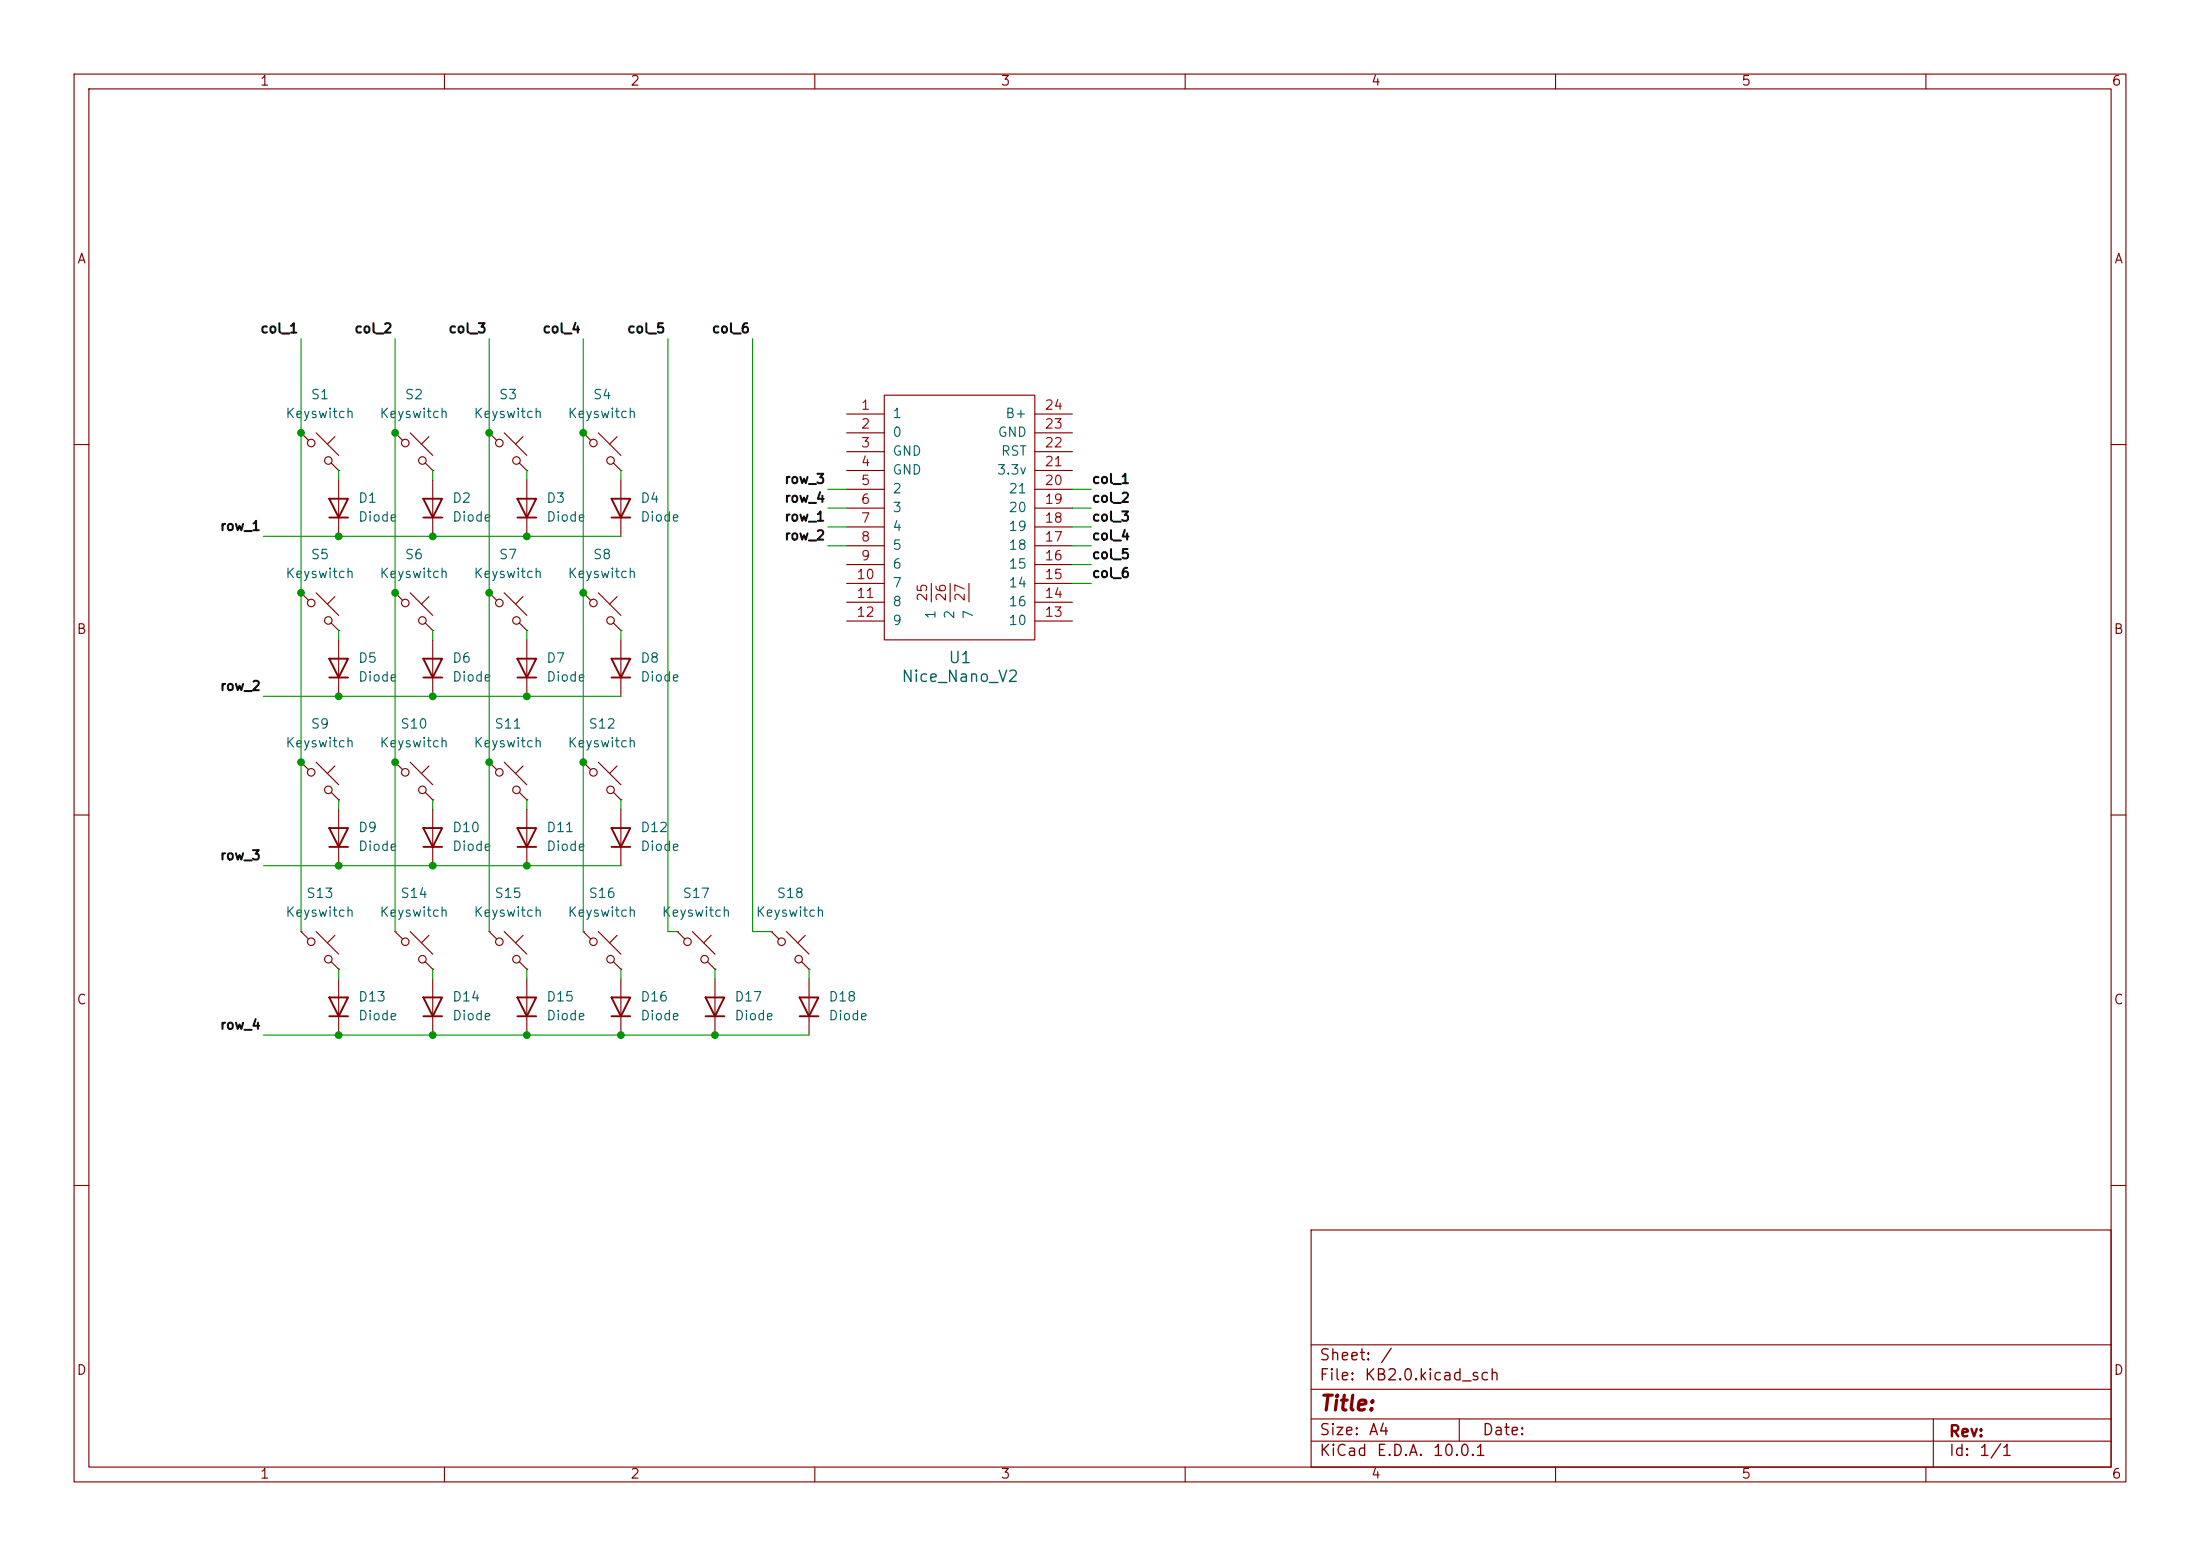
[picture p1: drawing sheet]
<svg xmlns="http://www.w3.org/2000/svg" width="297mm" height="210mm" viewBox="0 0 297 210" stroke-linecap="round" stroke-linejoin="round" font-family="sans-serif">
<g fill="none" stroke="#840000" stroke-width=".15">
<path d="M10 10h277v190h-277zM12 12h273v186h-273zM60 10v2M110 10v2M160 10v2M210 10v2M260 10v2M40.6 58.4l1.1 1M40.6 58.4h.1M42.7 58.4l3 3.1M45.2 58.9l-1 1M53.3 58.4l1.1 1"/>
<path d="M53.3 58.4h.1M55.4 58.4l3 3.1M57.9 58.9l-1 1M66 58.4l1.1 1M66 58.4h.1M68.1 58.4l3 3.1M70.6 58.9l-1 1M78.7 58.4l1.1 1M78.7 58.4h.1M80.8 58.4l3 3.1M83.3 58.9l-1 1M114.3 55.9h5.1"/>
<path d="M114.3 58.4h5.1M119.4 53.3h20.3v33.1h-20.3zM139.7 55.9h5.1M139.7 58.4h5.1M10 60h2M44.7 62.5l1 1M45.7 63.5h.1M45.7 64.8v7.6M57.4 62.5l1 1M58.4 63.5h.1M58.4 64.8v7.6M70.1 62.5l1 1"/>
<path d="M71.1 63.5h.1M71.1 64.8v7.6M82.8 62.5l1 1M83.8 63.5h.1M83.8 64.8v7.6M114.3 61h5.1M114.3 63.5h5.1M114.3 66h5.1M114.3 68.6h5.1M114.3 71.1h5.1M114.3 73.7h5.1M114.3 76.2h5.1"/>
<path d="M114.3 78.7h5.1M125.7 78.7v2.5M128.3 78.7v2.5M130.8 78.7v2.5M139.7 61h5.1M139.7 63.5h5.1M139.7 66h5.1M139.7 68.6h5.1M139.7 71.1h5.1M139.7 73.7h5.1M139.7 76.2h5.1M139.7 78.7h5.1"/>
<path d="M285 60h2M40.6 80l1.1 1M40.6 80h.1M42.7 80l3 3.1M44.7 84.1l1 1M45.2 80.5l-1 1M45.7 85.1h.1M45.7 86.4v7.6M53.3 80l1.1 1M53.3 80h.1M55.4 80l3 3.1M57.4 84.1l1 1"/>
<path d="M57.9 80.5l-1 1M58.4 85.1h.1M58.4 86.4v7.6M66 80l1.1 1M66 80h.1M68.1 80l3 3.1M70.1 84.1l1 1M70.6 80.5l-1 1M71.1 85.1h.1M71.1 86.4v7.6M78.7 80l1.1 1M78.7 80h.1"/>
<path d="M80.8 80l3 3.1M82.8 84.1l1 1M83.3 80.5l-1 1M83.8 85.1h.1M83.8 86.4v7.6M114.3 81.3h5.1M114.3 83.8h5.1M139.7 81.3h5.1M139.7 83.8h5.1M10 110h2M40.6 102.9l1.1 1M40.6 102.9h.1"/>
<path d="M42.7 102.9l3 3M44.7 106.9l1 1.1M45.2 103.4l-1 1M45.7 108h.1M45.7 109.2v7.6M53.3 102.9l1.1 1M53.3 102.9h.1M55.4 102.9l3 3M57.4 106.9l1 1.1M57.9 103.4l-1 1M58.4 108h.1M58.4 109.2v7.6"/>
<path d="M66 102.9l1.1 1M66 102.9h.1M68.1 102.9l3 3M70.1 106.9l1 1.1M70.6 103.4l-1 1M71.1 108h.1M71.1 109.2v7.6M78.7 102.9l1.1 1M78.7 102.9h.1M80.8 102.9l3 3M82.8 106.9l1 1.1M83.3 103.4l-1 1"/>
<path d="M83.8 108h.1M83.8 109.2v7.6M285 110h2M40.6 125.7l1.1 1M40.6 125.7h.1M42.7 125.7l3 3.1M44.7 129.8l1 1M45.2 126.2l-1 1.1M45.7 130.8h.1M45.7 132.1v7.6M53.3 125.7l1.1 1M53.3 125.7h.1"/>
<path d="M55.4 125.7l3 3.1M57.4 129.8l1 1M57.9 126.2l-1 1.1M58.4 130.8h.1M58.4 132.1v7.6M66 125.7l1.1 1M66 125.7h.1M68.1 125.7l3 3.1M70.1 129.8l1 1M70.6 126.2l-1 1.1M71.1 130.8h.1M71.1 132.1v7.6"/>
<path d="M78.7 125.7l1.1 1M78.7 125.7h.1M80.8 125.7l3 3.1M82.8 129.8l1 1M83.3 126.2l-1 1.1M83.8 130.8h.1M83.8 132.1v7.6M91.4 125.7l1.1 1M91.4 125.7h.1M93.5 125.7l3 3.1M95.5 129.8l1 1M96 126.2l-1 1.1"/>
<path d="M96.5 130.8h.1M96.5 132.1v7.6M104.1 125.7l1.1 1M104.1 125.7h.1M106.2 125.7l3 3.1M108.2 129.8l1 1M108.7 126.2l-1 1.1M109.2 130.8h.1M109.2 132.1v7.6M10 160h2M177 166h108v32h-108zM285 160h2"/>
<path d="M60 198v2M110 198v2M160 198v2M177 194.5h108M177 191.5h108M177 187.5h108M177 181.5h108M197 191.5v3M210 198v2M260 198v2M261 191.5v6.5"/>
<circle cx="42" cy="59.8" r=".51"/>
<circle cx="54.7" cy="59.8" r=".51"/>
<circle cx="67.4" cy="59.8" r=".51"/>
<circle cx="80.1" cy="59.8" r=".51"/>
<circle cx="44.3" cy="62.2" r=".51"/>
<circle cx="57" cy="62.2" r=".51"/>
<circle cx="69.7" cy="62.2" r=".51"/>
<circle cx="82.4" cy="62.2" r=".51"/>
<circle cx="42" cy="81.4" r=".51"/>
<circle cx="44.3" cy="83.7" r=".51"/>
<circle cx="54.7" cy="81.4" r=".51"/>
<circle cx="57" cy="83.7" r=".51"/>
<circle cx="67.4" cy="81.4" r=".51"/>
<circle cx="69.7" cy="83.7" r=".51"/>
<circle cx="80.1" cy="81.4" r=".51"/>
<circle cx="82.4" cy="83.7" r=".51"/>
<circle cx="42" cy="104.2" r=".51"/>
<circle cx="44.3" cy="106.6" r=".51"/>
<circle cx="54.7" cy="104.2" r=".51"/>
<circle cx="57" cy="106.6" r=".51"/>
<circle cx="67.4" cy="104.2" r=".51"/>
<circle cx="69.7" cy="106.6" r=".51"/>
<circle cx="80.1" cy="104.2" r=".51"/>
<circle cx="82.4" cy="106.6" r=".51"/>
<circle cx="42" cy="127.1" r=".51"/>
<circle cx="44.3" cy="129.5" r=".51"/>
<circle cx="54.7" cy="127.1" r=".51"/>
<circle cx="57" cy="129.5" r=".51"/>
<circle cx="67.4" cy="127.1" r=".51"/>
<circle cx="69.7" cy="129.5" r=".51"/>
<circle cx="80.1" cy="127.1" r=".51"/>
<circle cx="82.4" cy="129.5" r=".51"/>
<circle cx="92.8" cy="127.1" r=".51"/>
<circle cx="95.1" cy="129.5" r=".51"/>
<circle cx="105.5" cy="127.1" r=".51"/>
<circle cx="107.8" cy="129.5" r=".51"/>
</g>
<g fill="none" stroke="#840000" stroke-width=".25">
<path d="M44.4 67.3h2.6l-1.3 2.6zM44.4 69.9h2.6M57.1 67.3h2.6l-1.3 2.6zM57.1 69.9h2.6M69.8 67.3h2.6l-1.3 2.6zM69.8 69.9h2.6M82.5 67.3h2.6l-1.3 2.6zM82.5 69.9h2.6M44.4 88.9h2.6l-1.3 2.5zM44.4 91.4h2.6M57.1 88.9h2.6l-1.3 2.5zM57.1 91.4h2.6"/>
<path d="M69.8 88.9h2.6l-1.3 2.5zM69.8 91.4h2.6M82.5 88.9h2.6l-1.3 2.5zM82.5 91.4h2.6M44.4 111.8h2.6l-1.3 2.5zM44.4 114.3h2.6M57.1 111.8h2.6l-1.3 2.5zM57.1 114.3h2.6M69.8 111.8h2.6l-1.3 2.5zM69.8 114.3h2.6M82.5 111.8h2.6l-1.3 2.5zM82.5 114.3h2.6"/>
<path d="M44.4 134.6h2.6l-1.3 2.6zM44.4 137.2h2.6M57.1 134.6h2.6l-1.3 2.6zM57.1 137.2h2.6M69.8 134.6h2.6l-1.3 2.6zM69.8 137.2h2.6M82.5 134.6h2.6l-1.3 2.6zM82.5 137.2h2.6M95.2 134.6h2.6l-1.3 2.6zM95.2 137.2h2.6M107.9 134.6h2.6l-1.3 2.6zM107.9 137.2h2.6"/>
</g>
<g fill="none" stroke="#009600" stroke-width=".15">
<path d="M40.6 45.7v80M53.3 45.7v80M66 45.7v80M78.7 45.7v80M90.2 45.7v80h1.2M101.6 45.7v80h2.5M35.6 72.4h48.2M45.7 63.5v1.3M58.4 63.5v1.3M71.1 63.5v1.3M83.8 63.5v1.3M111.8 73.7h2.5"/>
<path d="M111.8 71.1h2.5M111.8 68.6h2.5M111.8 66h2.5M144.8 76.2h2.5M144.8 78.7h2.5M144.8 73.7h2.5M144.8 71.1h2.5M144.8 68.6h2.5M144.8 66h2.5M35.6 94h48.2M45.7 85.1v1.3M58.4 85.1v1.3"/>
<path d="M71.1 85.1v1.3M83.8 85.1v1.3M35.6 116.8h48.2M45.7 108v1.2M58.4 108v1.2M71.1 108v1.2M83.8 108v1.2M35.6 139.7h73.6M45.7 130.8v1.3M58.4 130.8v1.3M71.1 130.8v1.3M83.8 130.8v1.3"/>
<path d="M96.5 130.8v1.3M109.2 130.8v1.3"/>
</g>
<g fill="#009600" stroke="#009600" stroke-width=".14">
<circle cx="45.7" cy="94" r=".46"/>
<circle cx="53.3" cy="102.9" r=".46"/>
<circle cx="58.4" cy="94" r=".46"/>
<circle cx="58.4" cy="116.8" r=".46"/>
<circle cx="71.1" cy="116.8" r=".46"/>
<circle cx="66" cy="102.9" r=".46"/>
<circle cx="45.7" cy="139.7" r=".46"/>
<circle cx="45.7" cy="116.8" r=".46"/>
<circle cx="40.6" cy="102.9" r=".46"/>
<circle cx="58.4" cy="139.7" r=".46"/>
<circle cx="71.1" cy="139.7" r=".46"/>
<circle cx="71.1" cy="94" r=".46"/>
<circle cx="78.7" cy="102.9" r=".46"/>
<circle cx="96.5" cy="139.7" r=".46"/>
<circle cx="83.8" cy="139.7" r=".46"/>
<circle cx="53.3" cy="80" r=".46"/>
<circle cx="40.6" cy="58.4" r=".46"/>
<circle cx="58.4" cy="72.4" r=".46"/>
<circle cx="53.3" cy="58.4" r=".46"/>
<circle cx="66" cy="58.4" r=".46"/>
<circle cx="40.6" cy="80" r=".46"/>
<circle cx="45.7" cy="72.4" r=".46"/>
<circle cx="71.1" cy="72.4" r=".46"/>
<circle cx="66" cy="80" r=".46"/>
<circle cx="78.7" cy="80" r=".46"/>
<circle cx="78.7" cy="58.4" r=".46"/>
</g>
<text font-size="2" fill="#840000" x="178" y="190.9">Title:</text>
<g font-size="1.5" fill="#006464">
<text x="127.9" y="89.9">U1</text>
<text x="121.6" y="92.4">Nice_Nano_V2</text>
</g>
<g font-size="1.5" fill="#840000">
<text x="178" y="184">Sheet:</text>
<text x="186.2" y="184">/</text>
<text x="178" y="186.7">File:</text>
<text x="184.1" y="186.7">KB2.0.kicad_sch</text>
<text x="178" y="196.9">KiCad</text>
<text x="178" y="194.1">Size:</text>
<text x="184.7" y="194.1">A4</text>
<text x="185.7" y="196.9">E.D.A.</text>
<text x="193.3" y="196.9">10.0.1</text>
<text x="200" y="194.1">Date:</text>
<text x="263" y="194.3">Rev:</text>
<text x="263" y="196.9">Id:</text>
<text x="267.1" y="196.9">1/1</text>
</g>
<g font-size="1.3" fill="#840000">
<text x="35" y="11.9">1</text>
<text x="85" y="11.9">2</text>
<text x="135" y="11.9">3</text>
<text x="185" y="11.9">4</text>
<text x="235" y="11.9">5</text>
<text x="285" y="11.9">6</text>
<text x="10.3" y="35.9">A</text>
<text x="285.3" y="35.9">A</text>
<text x="10.3" y="85.9">B</text>
<text x="285.3" y="85.9">B</text>
<text x="10.3" y="135.9">C</text>
<text x="285.3" y="135.9">C</text>
<text x="10.3" y="185.9">D</text>
<text x="285.3" y="185.9">D</text>
<text x="35" y="199.9">1</text>
<text x="85" y="199.9">2</text>
<text x="135" y="199.9">3</text>
<text x="185" y="199.9">4</text>
<text x="235" y="199.9">5</text>
<text x="285" y="199.9">6</text>
</g>
<g font-size="1.3" fill="#0f0f0f">
<text x="35.1" y="45.3">col_1</text>
<text x="47.8" y="45.3">col_2</text>
<text x="60.5" y="45.3">col_3</text>
<text x="73.2" y="45.3">col_4</text>
<text x="84.6" y="45.3">col_5</text>
<text x="96" y="45.3">col_6</text>
<text x="105.8" y="65.6">row_3</text>
<text x="147.3" y="65.6">col_1</text>
<text x="29.6" y="71.9">row_1</text>
<text x="105.8" y="70.7">row_1</text>
<text x="105.8" y="68.1">row_4</text>
<text x="147.3" y="68.1">col_2</text>
<text x="147.3" y="70.7">col_3</text>
<text x="105.8" y="73.2">row_2</text>
<text x="147.3" y="75.8">col_5</text>
<text x="147.3" y="73.2">col_4</text>
<text x="147.3" y="78.3">col_6</text>
<text x="29.6" y="93.5">row_2</text>
<text x="29.6" y="116.4">row_3</text>
<text x="29.6" y="139.3">row_4</text>
</g>
<g font-size="1.3" fill="#006464">
<text x="38.5" y="56.7">Keyswitch</text>
<text x="41.9" y="54.2">S1</text>
<text x="51.2" y="56.7">Keyswitch</text>
<text x="54.6" y="54.2">S2</text>
<text x="63.9" y="56.7">Keyswitch</text>
<text x="67.3" y="54.2">S3</text>
<text x="76.6" y="56.7">Keyswitch</text>
<text x="80" y="54.2">S4</text>
<text x="120.4" y="56.7">1</text>
<text x="120.4" y="59.3">0</text>
<text x="134.6" y="59.3">GND</text>
<text x="135.6" y="56.7">B+</text>
<text x="120.4" y="61.8">GND</text>
<text x="120.4" y="64.4">GND</text>
<text x="134.5" y="64.4">3.3v</text>
<text x="135" y="61.8">RST</text>
<text x="48.3" y="68.2">D1</text>
<text x="48.3" y="70.7">Diode</text>
<text x="61" y="68.2">D2</text>
<text x="61" y="70.7">Diode</text>
<text x="73.7" y="68.2">D3</text>
<text x="73.7" y="70.7">Diode</text>
<text x="86.4" y="68.2">D4</text>
<text x="86.4" y="70.7">Diode</text>
<text x="120.4" y="66.9">2</text>
<text x="120.4" y="69.4">3</text>
<text x="120.4" y="72">4</text>
<text x="136.1" y="72">19</text>
<text x="136.1" y="69.4">20</text>
<text x="136.1" y="66.9">21</text>
<text x="41.9" y="75.8">S5</text>
<text x="54.6" y="75.8">S6</text>
<text x="67.3" y="75.8">S7</text>
<text x="80" y="75.8">S8</text>
<text x="120.4" y="74.5">5</text>
<text x="120.4" y="77.1">6</text>
<text x="136.1" y="77.1">15</text>
<text x="136.1" y="74.5">18</text>
<text x="38.5" y="78.3">Keyswitch</text>
<text x="51.2" y="78.3">Keyswitch</text>
<text x="63.9" y="78.3">Keyswitch</text>
<text x="76.6" y="78.3">Keyswitch</text>
<text x="120.4" y="79.6">7</text>
<text x="120.4" y="82.1">8</text>
<text x="126.6" y="83.7" transform="rotate(-90 126.6 83.7)">1</text>
<text x="129.1" y="83.7" transform="rotate(-90 129.1 83.7)">2</text>
<text x="131.7" y="83.7" transform="rotate(-90 131.7 83.7)">7</text>
<text x="136.1" y="82.1">16</text>
<text x="136.1" y="79.6">14</text>
<text x="48.3" y="89.8">D5</text>
<text x="61" y="89.8">D6</text>
<text x="73.7" y="89.8">D7</text>
<text x="86.4" y="89.8">D8</text>
<text x="120.4" y="84.7">9</text>
<text x="136.1" y="84.7">10</text>
<text x="48.3" y="92.3">Diode</text>
<text x="61" y="92.3">Diode</text>
<text x="73.7" y="92.3">Diode</text>
<text x="86.4" y="92.3">Diode</text>
<text x="38.5" y="101.2">Keyswitch</text>
<text x="41.9" y="98.7">S9</text>
<text x="51.2" y="101.2">Keyswitch</text>
<text x="54" y="98.7">S10</text>
<text x="63.9" y="101.2">Keyswitch</text>
<text x="66.7" y="98.7">S11</text>
<text x="76.6" y="101.2">Keyswitch</text>
<text x="79.4" y="98.7">S12</text>
<text x="48.3" y="112.6">D9</text>
<text x="61" y="112.6">D10</text>
<text x="73.7" y="112.6">D11</text>
<text x="86.4" y="112.6">D12</text>
<text x="48.3" y="115.2">Diode</text>
<text x="61" y="115.2">Diode</text>
<text x="73.7" y="115.2">Diode</text>
<text x="86.4" y="115.2">Diode</text>
<text x="38.5" y="124.1">Keyswitch</text>
<text x="41.3" y="121.5">S13</text>
<text x="51.2" y="124.1">Keyswitch</text>
<text x="54" y="121.5">S14</text>
<text x="63.9" y="124.1">Keyswitch</text>
<text x="66.7" y="121.5">S15</text>
<text x="76.6" y="124.1">Keyswitch</text>
<text x="79.4" y="121.5">S16</text>
<text x="89.3" y="124.1">Keyswitch</text>
<text x="92.1" y="121.5">S17</text>
<text x="102" y="124.1">Keyswitch</text>
<text x="104.8" y="121.5">S18</text>
<text x="48.3" y="135.5">D13</text>
<text x="61" y="135.5">D14</text>
<text x="73.7" y="135.5">D15</text>
<text x="86.4" y="135.5">D16</text>
<text x="99.1" y="135.5">D17</text>
<text x="111.8" y="135.5">D18</text>
<text x="48.3" y="138">Diode</text>
<text x="61" y="138">Diode</text>
<text x="73.7" y="138">Diode</text>
<text x="86.4" y="138">Diode</text>
<text x="99.1" y="138">Diode</text>
<text x="111.8" y="138">Diode</text>
</g>
<g font-size="1.3" fill="#a90000">
<text x="116.1" y="55.6">1</text>
<text x="116.1" y="58.2">2</text>
<text x="140.9" y="58.2">23</text>
<text x="140.9" y="55.6">24</text>
<text x="116.1" y="60.7">3</text>
<text x="116.1" y="63.2">4</text>
<text x="116.1" y="65.8">5</text>
<text x="140.9" y="65.8">20</text>
<text x="140.9" y="63.2">21</text>
<text x="140.9" y="60.7">22</text>
<text x="116.1" y="68.3">6</text>
<text x="116.1" y="70.9">7</text>
<text x="140.9" y="70.9">18</text>
<text x="140.9" y="68.3">19</text>
<text x="116.1" y="73.4">8</text>
<text x="116.1" y="75.9">9</text>
<text x="140.9" y="75.9">16</text>
<text x="140.9" y="73.4">17</text>
<text x="115.5" y="78.5">10</text>
<text x="115.5" y="81">11</text>
<text x="115.5" y="83.6">12</text>
<text x="125.5" y="81.3" transform="rotate(-90 125.5 81.3)">25</text>
<text x="128" y="81.3" transform="rotate(-90 128 81.3)">26</text>
<text x="130.6" y="81.3" transform="rotate(-90 130.6 81.3)">27</text>
<text x="140.9" y="83.6">13</text>
<text x="140.9" y="81">14</text>
<text x="140.9" y="78.5">15</text>
</g>
</svg>
